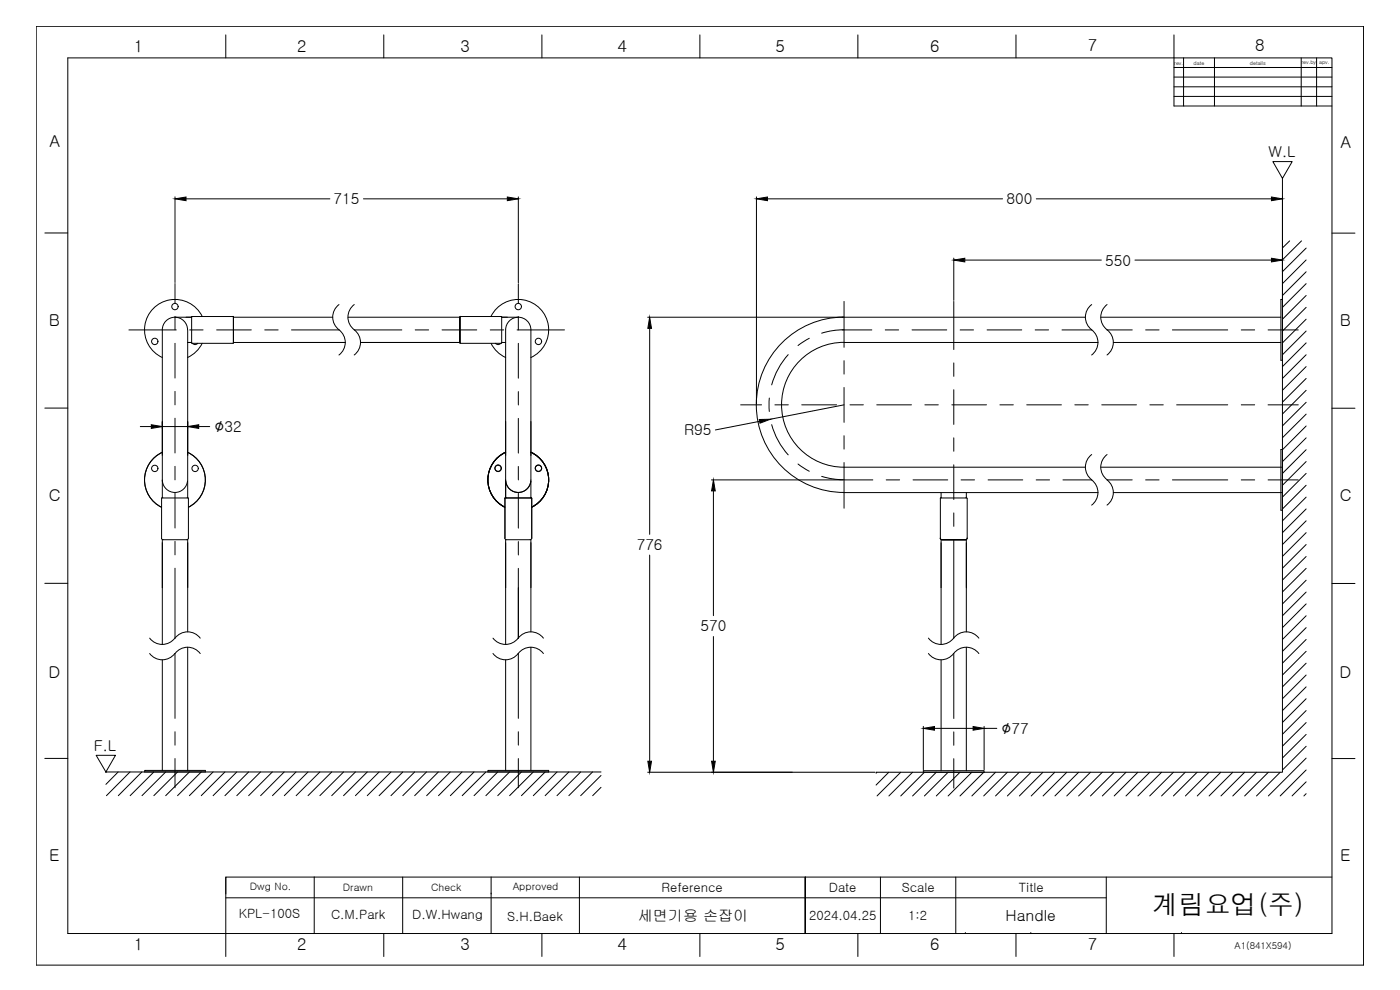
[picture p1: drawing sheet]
<svg xmlns="http://www.w3.org/2000/svg" width="420mm" height="297mm" viewBox="0 0 420 297" stroke-linecap="round" stroke-linejoin="round" font-family="sans-serif">
<!-- layer: 0 -->
<g fill="none" stroke="#000" stroke-width=".3">
<path d="M38.7 99h14.2M52.5 95.2h5M52.5 85.1v5.8M52.5 94.9v4M56.3 99a3.8 3.8 0 0 0-3.8-3.8 3.8 3.8 0 0 0-3.8 3.8l.2 50.4M56.3 99v50.2M56.9 99h4M57.5 95.1v7.8M57.6 95l-.1 .1M57.6 95h12.3M60.7 94.9a9.1 9.1 0 0 0-14.7-2.3 9.1 9.1 0 0 0 2.7 14.7M65 99h10.4"/>
<path d="M69.9 94.9l.1 .2M70 95.2h29.9M79.4 99h4.1M87.5 99h14.3M101.7 99a4.7 4.7 0 0 1 0 7.5M101.7 91.4a4.7 4.7 0 0 0 0 7.5M104.5 95.2h33.5M106.3 99a4.7 4.7 0 0 1 0 7.5M106.3 91.4a4.7 4.7 0 0 0 0 7.5M106.3 99h14.3M124.6 99h4M132.7 99h10.4"/>
<path d="M138.1 94.9l-.1 .2M138.2 95h12.3M147.1 99h4.1M147.4 94.9a9.1 9.1 0 0 1 14.7-2.3 9.1 9.1 0 0 1-2.8 14.7M150.5 95v8M150.6 95.2h5M155.2 99h14.2M155.6 85.1v5.8M155.6 95v4M252.7 95.2h73M252.7 99h8.9M253.3 95.1a26.3 26.3 0 0 0-26.3 26.3 26.3 26.3 0 0 0 26.3 26.4"/>
<path d="M253.3 98.9a22.5 22.5 0 0 0-6.7 1.1M253.3 90.4v13.8M265.7 99h4M273.7 99h10.4M286.2 90.4v14.5M288.1 99h4.1M296.2 99h10.4M310.7 99h4M318.7 99h8.9M327.6 99a4.7 4.7 0 0 1 0 7.5M327.6 91.4a4.7 4.7 0 0 0 0 7.5M330.4 95.2h54"/>
<path d="M332.2 99a4.7 4.7 0 0 1 0 7.5M332.2 91.4a4.7 4.7 0 0 0 0 7.5M332.3 99h7.5M343.8 99h4M351.9 99h16.6M372.5 99h4M380.6 99h9M384.4 89.8h.5v18.3h-.5zM52.5 103v10.4M52.5 117.4v4.1M56.3 102.8h1.2M57.5 102.9l.1 .1"/>
<path d="M57.8 103l.8 .4 .7-.4M60.7 103a9.1 9.1 0 0 1-4.4 4.3M70 102.9v-7.8v7.8M70 102.9l-12.4 .1M70 102.8h33.6M108.2 102.8h29.8M138 102.9l12.5 .1M138 102.9v-7.8v7.8M147.4 103a9.1 9.1 0 0 0 4.3 4.3M148.7 103l.8 .4 .8-.4M150.6 102.8h1.2M155.6 103v10.5"/>
<path d="M155.6 117.5v4M230.9 119.4v4.1M236.5 106.4a22.5 22.5 0 0 0-4.9 9.1M242.9 101.5l-3.4 2.2M253.3 102.7a18.7 18.7 0 0 0-18.7 18.7 18.7 18.7 0 0 0 18.7 18.8h72.4M253.3 102.8h76.3M253.3 108.2v4M253.3 116.3v10.4M286.2 108.9v4M286.2 116.9v10.5M334.1 102.8h50.3M48.7 135.7a9.1 9.1 0 0 0-5.3 8.2 9.1 9.1 0 0 0 5 8.3"/>
<path d="M52.5 125.5v10.4M52.5 139.9v4.1M56.3 135.7a9.1 9.1 0 0 1 5.3 8.2 9.1 9.1 0 0 1-5 8.3M151.7 135.7a9.1 9.1 0 0 0-5.3 8.1 9.1 9.1 0 0 0 5.1 8.3 9.1 9.1 0 0 1-5.1-8.3 9.1 9.1 0 0 1 5.3-8.1M155.6 125.5v10.4M155.6 140v4M159.3 135.7a9.1 9.1 0 0 1 5.4 8.1 9.1 9.1 0 0 1-5.1 8.3 9.1 9.1 0 0 0 5.1-8.3 9.1 9.1 0 0 0-5.4-8.1M222.3 121.5h6.2M231.6 127.4a22.5 22.5 0 0 0 4.9 9.1M232.6 121.5h4M239.5 139.2l3.4 2.2M240.6 121.5h10.5"/>
<path d="M253.3 130.7v4.1M253.3 138.8v13.7M255.1 121.5h4M263.1 121.5h10.4M277.6 121.5h4M285.7 121.5h10.4M286.2 131.4v4M286.2 139.5v10.4M300.1 121.5h4M308.1 121.5h10.4M322.6 121.5h4M327.6 136.4a4.7 4.7 0 0 0 0 7.5"/>
<path d="M330.7 121.5h10.4M332.2 136.4a4.7 4.7 0 0 0 0 7.5M345.1 121.5h4M353.1 121.5h15.4M372.5 121.5h4M380.6 121.5h9M384.4 134.9h.5v18.2h-.5zM48.7 144.3a3.8 3.8 0 0 0 3.8 3.5 3.8 3.8 0 0 0 3.8-3.5M52.5 148v10.4M56.3 149.2l-.2 .2M151.5 149.5l8-.1 .1 12.1-.5 .4M151.5 149.5v12"/>
<path d="M151.8 144.3a3.8 3.8 0 0 0 3.7 3.5 3.8 3.8 0 0 0 3.8-3.5M151.9 149.4l-.1-50.4a3.8 3.8 0 0 1 3.7-3.8 3.8 3.8 0 0 1 3.8 3.8l-.1 50.4M155.6 148v10.5M246.6 142.9a22.5 22.5 0 0 0 6.7 1l8.6 .1M253.3 147.8h76.3M266 144h4M274 144h10.4M282.2 149.5h8M282.2 149.5v12M282.4 147.8l.2 1.6M286.2 153.9v4M288.4 144h4.1"/>
<path d="M290 147.8l-.1 1.6M290.3 149.5v12l-.5 .4M296.5 144h10.4M311 144h4M319 144h8.6a4.7 4.7 0 0 1 0 7.6M330.4 140.2h54.5M334.1 147.8h50.8M339.8 144h-7.6a4.7 4.7 0 0 1 0 7.6M343.8 144h4M351.9 144h16.6M372.5 144h4M380.6 144h9"/>
<path d="M48.7 162.8v30.6M48.7 161.9v14.4M48.9 161.9l-.4-.4 .1-12.1h7.9v12.1l-.4 .4M49 161.9h7.1M52.5 170.5v21a4.7 4.7 0 0 1 7.6 0M52.5 162.4v4.1M56.3 162.8v26.8M56.3 161.9v14.4M151.5 161.5l.5 .4h7.2M151.8 162.8v30.6M151.8 161.9v14.4M155.6 170.5v21"/>
<path d="M155.6 162.5v4M155.6 176.3v15.2M159.3 162.8v26.8M159.3 161.9v14.4M282.2 161.5l.5 .4h7.1M282.4 162.9v30.5M282.4 161.9v14.4M286.2 161.9v29.6a4.7 4.7 0 0 1 7.6 0M289.8 161.9h-7.2h7.2M290 162.9v26.7M290 161.9v14.4M44.9 191.5a4.7 4.7 0 0 0 7.6 0"/>
<path d="M44.9 196.1a4.7 4.7 0 0 0 7.6 0M48.7 198v33.2M56.3 194.2v37M60.1 196.1a4.7 4.7 0 0 0-7.6 0v19.4M148 191.5a4.7 4.7 0 0 0 7.5 0M148 196.1a4.7 4.7 0 0 0 7.5 0M151.8 198v33.2M155.5 191.5a4.7 4.7 0 0 1 7.6 0M159.3 194.2v37M163.1 196.1a4.7 4.7 0 0 0-7.5 0v19.4M278.6 191.5a4.7 4.7 0 0 0 7.6 0M278.6 196.1a4.7 4.7 0 0 0 7.6 0"/>
<path d="M282.4 198v33.2M290 194.2v37M293.8 196.1a4.7 4.7 0 0 0-7.6 0v19.5M52.5 219.6v4M155.6 219.6v4M286.2 219.6v4M43.4 231.2h18.2v.4h-18.2zM52.5 227.6v8.8M146.4 231.2h18.3v.4h-18.3zM155.6 227.6v8.8M277.1 231.2h18.2v.5h-18.2zM286.2 227.6v8.8"/>
<circle cx="52.5" cy="92" r=".95"/>
<circle cx="155.5" cy="92" r=".95"/>
<circle cx="46.4" cy="102.4" r=".95"/>
<circle cx="161.6" cy="102.4" r=".95"/>
<circle cx="46.4" cy="140.5" r=".95"/>
<circle cx="58.6" cy="140.5" r=".95"/>
<circle cx="149.5" cy="140.5" r=".95"/>
<circle cx="161.6" cy="140.5" r=".95"/>
</g>
<!-- layer: DIM -->
<g fill="none" stroke="#000" stroke-width=".3">
<path d="M52.5 59.1v25.7M55.8 59.7h43.2M109.1 59.7h43.2M155.6 59.1v25.8M227 59.1v62.1M230.3 59.7h70.6M311 59.7h70.6M384.9 59.1v30.4M286.2 77.4v12.7M289.5 78h41M340.6 78h41M194.4 95.2h58.6"/>
<path d="M195 98.5v61.8M42.1 128h3.3M48.7 126.7v1.9M48.7 128h7.6M56.3 126.7v1.9M59.6 128h3.3M228 126.4l-13.3 2.6M253.3 121.5l-22.1 4.3M213.5 144h39.5M214.1 147.3v37.4M195 166.6v61.8M214.1 191v37.4"/>
<path d="M277.1 217.9v13M280.4 218.5h11.6M295.3 217.9v13M295.3 218.5h3.9M194.4 231.7h68.2"/>
</g>
<g fill="#000" stroke="#000" stroke-width=".3">
<path d="M52.5 59.7l3.3-.6v1.1zM152.3 59.1l3.3 .6-3.3 .5zM227 59.7l3.3-.6v1.1zM381.6 59.1l3.3 .6-3.3 .5zM286.2 78l3.3-.5v1.1zM381.6 77.5l3.3 .5-3.3 .6zM195 95.2l.5 3.3h-1.1zM45.4 127.4l3.3 .6-3.3 .5zM56.3 128l3.3-.6v1.1zM227.9 125.9l3.3-.1-3.1 1.2zM214.1 144l.6 3.3h-1.1zM277.1 218.5l3.3-.5v1.1z"/>
<path d="M292 218l3.3 .5-3.3 .6zM194.4 228.4h1.1l-.5 3.3zM213.6 228.4h1.1l-.6 3.3z"/>
</g>
<!-- layer: HATCH -->
<g fill="none" stroke="#000" stroke-width=".3">
<path d="M387 72.3l-2.1 2.1M390.6 72.3l-5.7 5.6M392 74.4l-7.1 7.1M392 78l-7.1 7.1M392 81.5l-7.1 7.2M392 85.1l-7.1 7.1M392 88.7l-7.1 7.1M392 92.2l-7.1 7.1M392 95.8l-7.1 7.1M392 99.3l-7.1 7.1M392 102.9l-7.1 7.1M392 106.4l-7.1 7.2"/>
<path d="M392 110l-7.1 7.1M392 113.6l-7.1 7.1M392 117.1l-7.1 7.1M392 120.7l-7.1 7.1M392 124.3l-7.1 7M392 127.8l-7.1 7.1M392 131.4l-7.1 7.1M392 134.9l-7.1 7.1M392 138.5l-7.1 7.1M392 142l-7.1 7.2M392 145.6l-7.1 7.1M392 149.2l-7.1 7.1"/>
<path d="M392 152.7l-7.1 7.1M392 156.3l-7.1 7.1M392 159.8l-7.1 7.1M392 163.4l-7.1 7.1M392 167l-7.1 7M392 170.5l-7.1 7.1M392 174.1l-7.1 7.1M392 177.6l-7.1 7.2M392 181.2l-7.1 7.1M392 184.8l-7.1 7.1M392 188.3l-7.1 7.1M392 191.9l-7.1 7.1"/>
<path d="M392 195.4l-7.1 7.1M392 199l-7.1 7.1M392 202.5l-7.1 7.1M392 206.1l-7.1 7.1M392 209.6l-7.1 7.2M392 213.2l-7.1 7.1M392 216.8l-7.1 7.1M31.9 231.6l-.1 .2M35.5 231.6l-3.7 3.7M39 231.6l-7.1 7.1M42.6 231.6l-7.1 7.1M46.2 231.6l-7.1 7.1"/>
<path d="M49.7 231.6l-7.1 7.1M53.3 231.6l-7.1 7.1M56.8 231.6l-7.1 7.1M60.4 231.6l-7.1 7.1M64 231.6l-7.2 7.1M67.5 231.6l-7.1 7.1M71.1 231.6l-7.1 7.1M74.6 231.6l-7.1 7.1M78.2 231.6l-7.1 7.1M81.7 231.6l-7.1 7.1M85.3 231.6l-7.1 7.1M88.8 231.6l-7 7.1"/>
<path d="M92.4 231.6l-7.1 7.1M96 231.6l-7.1 7.1M99.6 231.6l-7.2 7.1M103.1 231.6l-7.1 7.1M106.7 231.6l-7.1 7.1M110.2 231.6l-7.1 7.1M113.8 231.6l-7.1 7.1M117.3 231.6l-7.1 7.1M120.9 231.6l-7.1 7.1M124.4 231.6l-7.1 7.1M128 231.6l-7.1 7.1M131.6 231.6l-7.2 7.1"/>
<path d="M135.1 231.6l-7.1 7.1M138.7 231.6l-7.1 7.1M142.3 231.6l-7.1 7.1M145.8 231.6l-7.1 7.1M149.4 231.6l-7.1 7.1M152.9 231.6l-7.1 7.1M156.5 231.6l-7.1 7.1M160 231.6l-7.1 7.1M163.6 231.6l-7.1 7.1M167.2 231.6l-7.2 7.1M170.7 231.6l-7.1 7.1M174.3 231.6l-7.1 7.1"/>
<path d="M177.8 231.6l-7.1 7.1M180.4 232.7l-6.1 6M180.4 236.2l-2.5 2.5M263.2 231.7l-.3 .3M266.7 231.7l-3.8 3.9M270.3 231.7l-7.1 7.1M273.9 231.7l-7.1 7.1M277.4 231.7l-7.1 7.1M281 231.7l-7.1 7.1M284.6 231.7l-7.2 7.1M288.1 231.7l-7.1 7.1M291.7 231.7l-7.1 7.1"/>
<path d="M295.2 231.7l-7.1 7.1M298.8 231.7l-7.1 7.1M302.3 231.7l-7.1 7.1M305.9 231.7l-7.1 7.1M309.4 231.7l-7.1 7.1M313 231.7l-7.1 7.1M316.6 231.7l-7.1 7.1M320.2 231.7l-7.2 7.1M323.7 231.7l-7.1 7.1M327.3 231.7l-7.1 7.1M330.8 231.7l-7.1 7.1M334.4 231.7l-7.1 7.1"/>
<path d="M337.9 231.7l-7.1 7.1M341.5 231.7l-7.1 7.1M345 231.7l-7.1 7.1M348.6 231.7l-7.1 7.1M352.2 231.7l-7.2 7.1M355.7 231.7l-7.1 7.1M359.3 231.7l-7.1 7.1M362.8 231.7l-7 7.1M366.4 231.7l-7.1 7.1M370 231.7l-7.1 7.1M373.5 231.7l-7.1 7.1M377.1 231.7l-7.1 7.1"/>
<path d="M380.6 231.7l-7.1 7.1M384.2 231.7l-7.1 7.1M392 220.4l-7.1 7M392 223.9l-7.1 7.1M392 227.5l-11.4 11.3M392 231l-7.8 7.8M392 234.6l-4.2 4.2M392 238.1l-.7 .7"/>
</g>
<!-- layer: W.L -->
<path d="M382 48.5h5.8l-2.9 5zM384.9 53.5v178.2h-122M28.9 226.6h5.8l-2.9 5zM31.8 231.6h148.6" fill="none" stroke="#000" stroke-width=".3"/>
<!-- layer: FORM -->
<g fill="none" stroke="#000" stroke-width=".3">
<path d="M10.9 7.9h398.3v281.7h-398.3zM20.3 17.4h379.4v262.7h-379.4zM67.8 10.5v6.9M115.2 10.5v6.9M162.6 10.5v6.9M210 10.5v6.9M257.5 10.5v6.9M304.9 10.5v6.9M352.3 10.5v21.3h47.4M355.2 17.4v14.4M364.5 17.4v14.4M390.5 17.4v14.4"/>
<path d="M395.1 17.4v14.4M352.3 20.2h47.4M352.3 23.1h47.4M352.3 26h47.4M352.3 28.9h47.4M13.4 69.9h6.9M399.7 69.9h6.9M13.4 122.4h6.9M399.7 122.5h6.9M13.4 175h6.9M399.7 175.1h6.9M13.4 227.6h6.9"/>
<path d="M399.7 227.6h6.9M67.8 263.2v5M67.8 269.4h264.2M94.3 263.2h-26.5v23.8M94.3 263.2h305.4M94.3 263.2v16.9M120.8 263.2v16.9M147.4 263.2v16.9M173.9 263.2v16.9M241.7 263.2v16.9v-16.9M241.7 263.2v16.9M264.2 263.2v16.9"/>
<path d="M286.8 263.2v16.9M332 263.2v16.9M115.2 280.1v6.9M162.6 280.1v6.9M210 280.1v6.9M257.5 280.1v6.9M289.7 280.1h.1M304.9 280.1v6.9M309.4 280.1h.1M352.3 280.1v6.9M354.6 280.1h.1"/>
</g>
<!-- layer: TEXT -->
<path d="M147.4 268.2h.1" fill="none" stroke="#000" stroke-width=".3"/>
<text font-size="7.9" x="345.8" y="274.2">계림요업(주)</text>
<g font-size="5.1">
<text x="64.4" y="129.6">∅</text>
<text x="300.6" y="220.2">∅</text>
</g>
<g font-size="4.9">
<text x="40.2" y="15.6">1</text>
<text x="89.2" y="15.7">2</text>
<text x="138.2" y="15.6">3</text>
<text x="185.3" y="15.6">4</text>
<text x="232.7" y="15.6">5</text>
<text x="279.2" y="15.6">6</text>
<text x="326.5" y="15.4">7</text>
<text x="376.7" y="15.4">8</text>
<text x="14.8" y="44.3">A</text>
<text x="402.3" y="44.3">A</text>
<text x="14.6" y="97.8">B</text>
<text x="402.1" y="97.8">B</text>
<text x="14.6" y="150.2">C</text>
<text x="402.1" y="150.3">C</text>
<text x="14.5" y="203.5">D</text>
<text x="402" y="203.5">D</text>
<text x="14.7" y="258.5">E</text>
<text x="402.2" y="258.5">E</text>
<text x="40.2" y="285.1">1</text>
<text x="89.2" y="285.2">2</text>
<text x="138.2" y="285.1">3</text>
<text x="185.3" y="285.1">4</text>
<text x="232.7" y="285.1">5</text>
<text x="279.2" y="285.1">6</text>
<text x="326.5" y="284.9">7</text>
</g>
<text font-size="4.6" x="301.8" y="276.4">Handle</text>
<g font-size="4.5">
<text x="380.7" y="47">W.L</text>
<text x="100.1" y="61.3">715</text>
<text x="302.1" y="61.3">800</text>
<text x="331.7" y="79.7">550</text>
<text x="67.3" y="129.6">32</text>
<text x="205.3" y="130.7">R95</text>
<text x="191.1" y="165.1">776</text>
<text x="210.2" y="189.5">570</text>
<text x="303.6" y="220.2">77</text>
<text x="28.2" y="225.4">F.L</text>
<text x="191.4" y="276.4">세면기용 손잡이</text>
</g>
<g font-size="3.8">
<text x="198.6" y="267.6">Reference</text>
<text x="248.7" y="267.6">Date</text>
<text x="270.6" y="267.6">Scale</text>
<text x="305.8" y="267.6">Title</text>
<text x="71.7" y="275.6">KPL-100S</text>
<text x="99.3" y="275.7">C.M.Park</text>
<text x="123.7" y="275.8">D.W.Hwang</text>
<text x="152.2" y="276.4">S.H.Baek</text>
<text x="242.8" y="276.1">2024.04.25</text>
<text x="272.5" y="276.1">1:2</text>
</g>
<g font-size="3.1">
<text x="75" y="267.2">Dwg No.</text>
<text x="102.9" y="267.3">Drawn</text>
<text x="129.4" y="267.3">Check</text>
<text x="153.9" y="267.2">Approved</text>
</g>
<text font-size="2.8" x="370.5" y="284.7">A1(841X594)</text>
<g font-size="1.6">
<text x="352.4" y="19.4">rev.</text>
<text x="358.2" y="19.4">date</text>
<text x="375.1" y="19.4">details</text>
<text x="390.6" y="19.3">rev.by</text>
<text x="395.9" y="19.3">apv.</text>
</g>
</svg>
